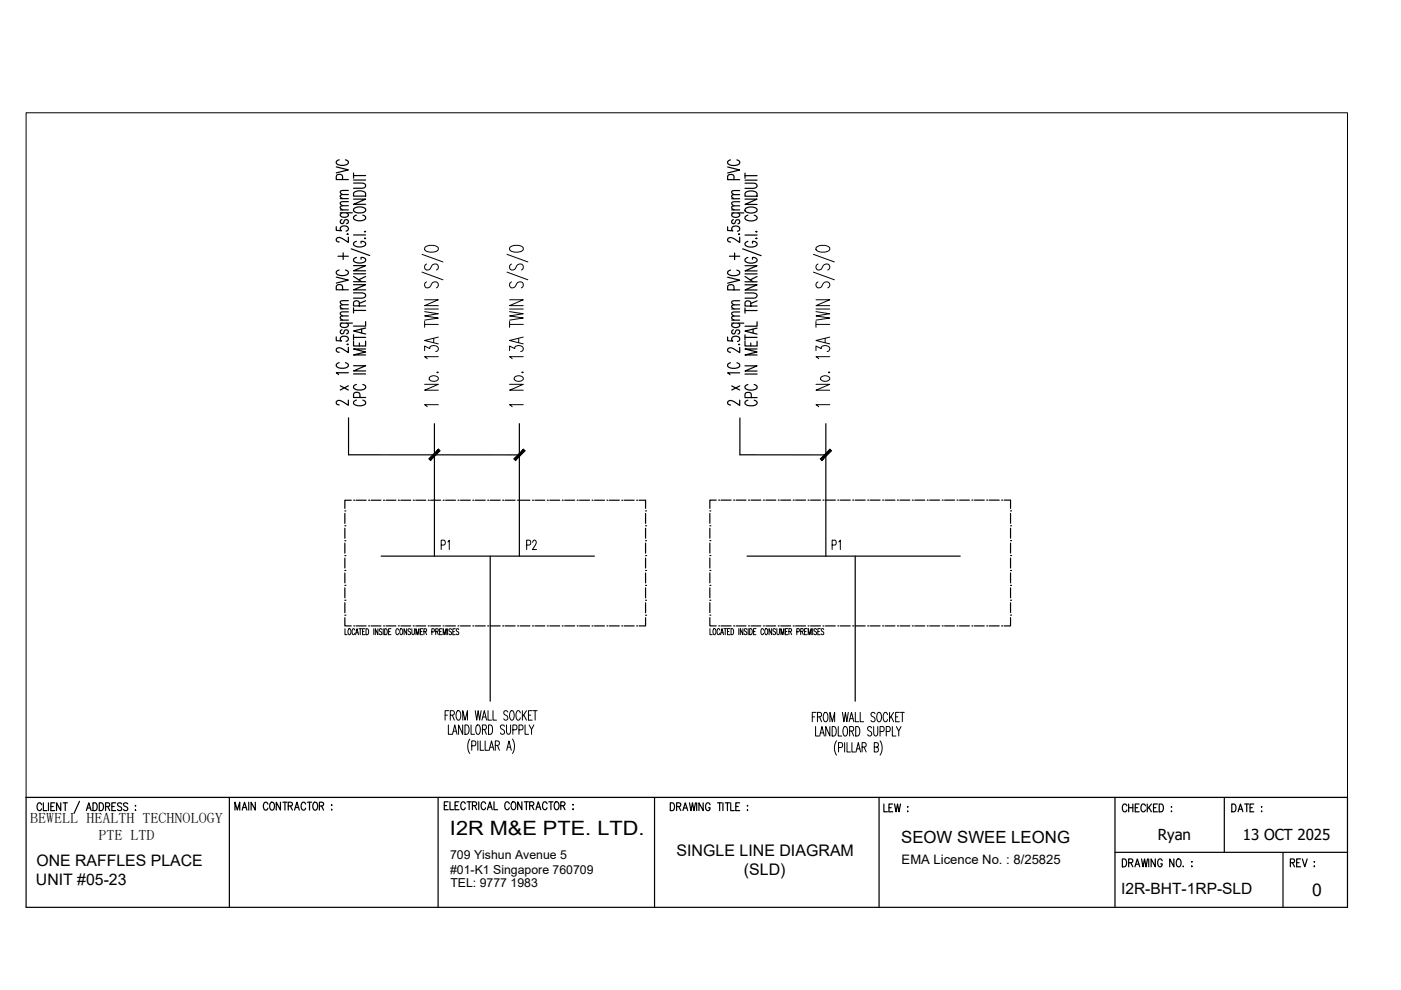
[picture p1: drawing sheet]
<svg xmlns="http://www.w3.org/2000/svg" width="297mm" height="210mm" viewBox="0 0 297 210" stroke-linecap="round" stroke-linejoin="round" font-family="sans-serif">
<!-- layer: 0 -->
<g fill="none" stroke="#000" stroke-width=".25">
<path d="M92.1 89.8v28.1M110.1 89.8v28.1M175.1 89.8v28.1M73.1 117.8h.1M73.1 114.7h.1M73.1 111.5h.1M73.1 108.3h.1M73.1 108.9v2.1M73.1 112v2.1M73.1 115.2v2.1M73.1 118.3v2.1M74.5 106.1h-1.4v1.7"/>
<path d="M75 106.1h.1M75.5 106.1h2.1M78.2 106.1h.1M78.7 106.1h2.1M80.8 117.9h45.2M81.3 106.1h.1M81.8 106.1h2.1M84.5 106.1h.1M85 106.1h2.1M87.6 106.1h.1M88.1 106.1h2.2M90.8 106.1h.1"/>
<path d="M91.3 106.1h2.1M93.9 106.1h.1M94.5 106.1h2.1M97.1 106.1h.1M97.6 106.1h2.1M100.3 106.1h.1M100.8 106.1h2.1M103.4 106.1h.1M103.9 117.9v30.8M103.9 106.1h2.2M106.6 106.1h.1M107.1 106.1h2.1"/>
<path d="M109.7 106.1h.1M110.3 106.1h2.1M112.9 106.1h.1M113.4 106.1h2.1M116 106.1h.1M116.6 106.1h2.1M119.2 106.1h.1M119.7 106.1h2.1M122.4 106.1h.1M122.9 106.1h2.1M125.5 106.1h.1M126.1 106.1h2.1"/>
<path d="M128.7 106.1h.1M129.2 106.1h2.1M131.8 106.1h.1M132.4 106.1h2.1M135 106.1h.1M135.5 106.1h1.4v1.7M136.9 108.3h.1M136.9 111.5h.1M136.9 114.7h.1M136.9 117.8h.1M136.9 108.9v2.1M136.9 112v2.1"/>
<path d="M136.9 115.2v2.1M136.9 118.3v2.1M150.5 117.8h.1M150.5 114.6h.1M150.5 111.5h.1M150.5 108.3h.1M150.5 108.9v2M150.5 112v2.1M150.5 115.2v2.1M150.5 118.3v2.1M151.9 106h-1.4v1.8M152.4 106h.1"/>
<path d="M152.9 106h2.1M155.5 106h.1M156.1 106h2.1M158.4 117.9h45.2M158.7 106h.1M159.2 106h2.1M161.8 106h.1M162.4 106h2.1M165 106h.1M165.5 106h2.1M168.2 106h.1M168.7 106h2.1"/>
<path d="M171.3 106h.1M171.9 106h2.1M174.5 106h.1M175 106h2.1M177.6 106h.1M178.2 106h2.1M180.8 106h.1M181.3 117.9v30.8M181.3 106h2.1M184 106h.1M184.5 106h2.1M187.1 106h.1"/>
<path d="M187.6 106h2.1M190.3 106h.1M190.8 106h2.1M193.4 106h.1M194 106h2.1M196.6 106h.1M197.1 106h2.1M199.8 106h.1M200.3 106h2.1M202.9 106h.1M203.4 106h2.1M206.1 106h.1"/>
<path d="M206.6 106h2.1M209.2 106h.1M209.7 106h2.1M212.4 106h.1M212.9 106h1.4v1.8M214.3 108.3h.1M214.3 111.5h.1M214.3 114.6h.1M214.3 117.8h.1M214.3 108.9v2M214.3 112v2.1M214.3 115.2v2.1"/>
<path d="M214.3 118.3v2.1M73.1 131v1.7h1.4M73.1 130.4h.1M73.1 127.3h.1M73.1 124.1h.1M73.1 121h.1M73.1 121.5v2.1M73.1 124.6v2.2M73.1 127.8v2.1M75 132.7h.1M75.5 132.7h2.1M78.2 132.7h.1"/>
<path d="M78.7 132.7h2.1M81.3 132.7h.1M81.8 132.7h2.1M84.5 132.7h.1M85 132.7h2.1M87.6 132.7h.1M88.1 132.7h2.2M90.8 132.7h.1M91.3 132.7h2.1M93.9 132.7h.1M94.5 132.7h2.1M97.1 132.7h.1"/>
<path d="M97.6 132.7h2.1M100.3 132.7h.1M100.8 132.7h2.1M103.4 132.7h.1M103.9 132.7h2.2M106.6 132.7h.1M107.1 132.7h2.1M109.7 132.7h.1M110.3 132.7h2.1M112.9 132.7h.1M113.4 132.7h2.1M116 132.7h.1"/>
<path d="M116.6 132.7h2.1M119.2 132.7h.1M119.7 132.7h2.1M122.4 132.7h.1M122.9 132.7h2.1M125.5 132.7h.1M126.1 132.7h2.1M128.7 132.7h.1M129.2 132.7h2.1M131.8 132.7h.1M132.4 132.7h2.1M135 132.7h.1"/>
<path d="M136.9 121h.1M136.9 124.1h.1M136.9 127.3h.1M136.9 130.4h.1M136.9 131v1.7h-1.4M136.9 121.5v2.1M136.9 124.6v2.2M136.9 127.8v2.1M150.5 131v1.7h1.4M150.5 130.4h.1M150.5 127.3h.1M150.5 124.1h.1"/>
<path d="M150.5 121h.1M150.5 121.5v2.1M150.5 124.6v2.1M150.5 127.8v2.1M152.4 132.7h.1M152.9 132.7h2.1M155.5 132.7h.1M156.1 132.7h2.1M158.7 132.7h.1M159.2 132.7h2.1M161.8 132.7h.1M162.4 132.7h2.1"/>
<path d="M165 132.7h.1M165.5 132.7h2.1M168.2 132.7h.1M168.7 132.7h2.1M171.3 132.7h.1M171.9 132.7h2.1M174.5 132.7h.1M175 132.7h2.1M177.6 132.7h.1M178.2 132.7h2.1M180.8 132.7h.1M181.3 132.7h2.1"/>
<path d="M184 132.7h.1M184.5 132.7h2.1M187.1 132.7h.1M187.6 132.7h2.1M190.3 132.7h.1M190.8 132.7h2.1M193.4 132.7h.1M194 132.7h2.1M196.6 132.7h.1M197.1 132.7h2.1M199.8 132.7h.1M200.3 132.7h2.1"/>
<path d="M202.9 132.7h.1M203.4 132.7h2.1M206.1 132.7h.1M206.6 132.7h2.1M209.2 132.7h.1M209.7 132.7h2.1M212.4 132.7h.1M214.3 121h.1M214.3 124.1h.1M214.3 127.3h.1M214.3 130.4h.1M214.3 131v1.7h-1.4"/>
<path d="M214.3 121.5v2.1M214.3 124.6v2.1M214.3 127.8v2.1M5.5 169.1h280.2v23.3h-280.2zM48.6 169.1v23.3M92.9 169.1v23.3M138.8 169.1v23.3M186.4 169.1v23.3M236.4 169.1v23.3M259.6 169.1v11.6M272 180.7v11.7"/>
</g>
<!-- layer: SLD-TXT -->
<g fill="none" stroke="#000" stroke-width=".21">
<path d="M89.5 57.7l4.4 1.6M89.5 53.9l4.4 1.6M90.2 52.4a2.22 2.22 0 0 1 2.7 .2 .85 .85 0 0 1-1.1 .9 1.99 1.99 0 0 1-1.8-.6zM90.4 59.8a.67 .67 0 0 0-.2 1.1 .67 .67 0 0 0 1.1-.2l.3-.6a.74 .74 0 0 1 .8-.3 .74 .74 0 0 1 .5 .8l-.4 .4M90.4 56a.68 .68 0 0 0-.2 1.1 .68 .68 0 0 0 1.1-.2l.3-.6a.74 .74 0 0 1 .8-.3 .74 .74 0 0 1 .5 .8l-.4 .4M107.5 57.7l4.4 1.6M107.5 53.9l4.4 1.6M108.2 52.4a2.22 2.22 0 0 1 2.7 .2 .85 .85 0 0 1-1.1 .9 1.99 1.99 0 0 1-1.8-.6zM108.4 59.8a.67 .67 0 0 0-.2 1.1 .67 .67 0 0 0 1.1-.2l.3-.6a.74 .74 0 0 1 .8-.3 .74 .74 0 0 1 .5 .8l-.4 .4M108.4 56a.68 .68 0 0 0-.2 1.1 .68 .68 0 0 0 1.1-.2l.3-.6a.74 .74 0 0 1 .8-.3 .74 .74 0 0 1 .5 .8l-.4 .4M172.5 57.7l4.4 1.6M172.5 53.9l4.4 1.6"/>
<path d="M173.2 52.4a2.22 2.22 0 0 1 2.7 .2 .88 .88 0 0 1-1.1 .9 2.01 2.01 0 0 1-1.8-.6zM173.4 59.8a.67 .67 0 0 0-.2 1 .67 .67 0 0 0 1.1-.1 1.06 1.06 0 0 1 1.2-.9 .67 .67 0 0 1 .5 .6 .67 .67 0 0 1-.5 .6M173.4 56a.67 .67 0 0 0-.3 1.1 .67 .67 0 0 0 1.2-.2 1.06 1.06 0 0 1 1.2-.9 .68 .68 0 0 1 .4 .6 .68 .68 0 0 1-.4 .6M90 63.6h2.9l-2.9 1.2h2.9M90 74.4v-1l1.1 .5v-.3a1.12 1.12 0 0 1 1.8 .2 .57 .57 0 0 1-.5 .7M90 66.1l2.9 .4-2.9 .5 2.9 .4-2.9 .5M90 68.8h2.9M90 68.1v1.3M90 65.5h2.9M91.1 79.9a1.27 1.27 0 0 1 1.8 .2v.3a1.25 1.25 0 0 1-1.9 0zM92 71.7v1M92.7 78.9h.2z"/>
<path d="M92.9 71.5l-2.9 .7 2.9 .7M92.9 75.6h-2.9l.6 .5M108 74.4v-1l1.1 .5v-.3a1.12 1.12 0 0 1 1.8 .2 .57 .57 0 0 1-.5 .7M108 66.1l2.9 .4-2.9 .5 2.9 .4-2.9 .5M108 68.8h2.9M108 65.5h2.9M108 68.1v1.3M108 63.6h2.9l-2.9 1.2h2.9M109.1 79.9a1.27 1.27 0 0 1 1.8 .2v.3a1.25 1.25 0 0 1-1.9 0zM110 71.7v1M110.7 78.9h.2zM110.9 71.5l-2.9 .7 2.9 .7"/>
<path d="M110.9 75.6h-2.9l.6 .5M173 63.6h2.9l-2.9 1.2h2.9M173 74.4v-1l1.1 .5v-.3a1.02 1.02 0 0 1 1.1-.3 1.02 1.02 0 0 1 .7 .8l-.3 .4h-.2M173 66.1l2.9 .4-2.9 .5 2.9 .4-2.9 .5M173 68.8h2.9M173 65.5h2.9M173 68.1v1.3M174.1 79.9a1.27 1.27 0 0 1 1.8 .2 1.03 1.03 0 0 1-.7 .8 1.03 1.03 0 0 1-1.1-.3l-.1-.2zM174.9 71.7v1M175.6 78.9h.3zM175.9 75.6h-2.9l.6 .5M175.9 71.5l-2.9 .7 2.9 .7"/>
<path d="M90 81.5h2.9l-2.9 1.2h2.9M92.9 85.8h-2.9l.6 .4M108 81.5h2.9l-2.9 1.2h2.9M110.9 85.8h-2.9l.6 .4M173 81.5h2.9l-2.9 1.2h2.9M175.9 85.8h-2.9l.6 .4M73.1 133.3v1.3h.5M73.9 133.4l.1-.1a.69 .69 0 0 1 .4 .6 .69 .69 0 0 1-.4 .7 1 1 0 0 1-.1-1.2zM75.2 133.6l-.2-.3a.69 .69 0 0 0-.4 .6 .69 .69 0 0 0 .4 .7l.2-.3M75.4 134.6l.3-1.3 .3 1.3M75.5 134.1h.4M76.1 133.3h.6"/>
<path d="M76.4 133.3v1.3M76.9 133.9h.3M77.4 133.3h-.5v1.3h.5M77.6 133.3a.69 .69 0 0 1 .6 .5 .69 .69 0 0 1-.2 .7l-.4 .1zM79.3 133.3v1.3M80.1 133.3v1.3l-.5-1.3v1.3M81 133.5a.3 .3 0 0 0-.5-.1 .3 .3 0 0 0 .1 .5l.3 .1 .1 .4-.2 .2-.4-.2M81.2 133.3v1.3M81.6 133.3a.64 .64 0 0 1 .5 .6 .64 .64 0 0 1-.5 .7zM82.4 133.9h.3M82.9 133.3h-.5v1.3h.5M84.5 133.6l-.2-.3a.71 .71 0 0 0-.4 .6 .71 .71 0 0 0 .4 .7l.2-.3"/>
<path d="M84.9 133.4l.1-.1a.69 .69 0 0 1 .4 .6 .69 .69 0 0 1-.4 .7 1 1 0 0 1-.1-1.2zM86.2 133.3v1.3l-.5-1.3v1.3M87 133.5a.29 .29 0 0 0-.4-.1 .29 .29 0 0 0 0 .5l.4 .1v.4l-.1 .2-.4-.2M87.3 133.3v.9l.3 .4 .2-.2 .1-1.1M88.2 134.6v-1.3l.3 1.3 .3-1.3v1.3M89.1 133.9h.4M89.6 133.3h-.5v1.3h.5M89.9 133.9h.5v-.5l-.5-.1v1.3M90.2 133.9l.3 .7M91.6 134l.4-.1v-.5l-.4-.1v1.3M92.4 133.9h.4v-.5l-.4-.1v1.3M92.7 133.9l.2 .7"/>
<path d="M93.2 133.9h.3M93.7 133.3h-.5v1.3h.5M94 134.6v-1.3l.3 1.3 .3-1.3v1.3M94.9 133.3v1.3M95.7 133.5a.3 .3 0 0 0-.4-.1 .3 .3 0 0 0 0 .5l.4 .1v.4l-.2 .2-.3-.2M96 133.9h.3M96.5 133.3h-.5v1.3h.5M97.3 133.5a.29 .29 0 0 0-.5-.1 .29 .29 0 0 0 .1 .5l.3 .1 .1 .4-.2 .2-.4-.2M150.5 133.3v1.3h.5M151.3 133.3h.1a.71 .71 0 0 1 .4 .6 .71 .71 0 0 1-.4 .7 1.03 1.03 0 0 1-.1-1.3zM152.6 133.6a.32 .32 0 0 0-.4-.3 .32 .32 0 0 0-.2 .5v.3a.32 .32 0 0 0 .2 .5 .32 .32 0 0 0 .4-.3M152.8 134.6l.3-1.3 .3 1.3"/>
<path d="M152.9 134.1h.4M153.5 133.3h.5M153.8 133.3v1.3M154.2 133.9h.3M154.8 133.3h-.6v1.3h.6M155 133.3a.71 .71 0 0 1 .6 .5 .71 .71 0 0 1-.2 .7l-.4 .1zM156.6 133.3v1.3M157.5 133.3v1.3l-.5-1.3v1.3M158.4 133.5a.3 .3 0 0 0-.5-.2 .3 .3 0 0 0 .1 .5l.3 .2 .1 .4-.3 .2-.3-.2M158.6 133.3v1.3M158.9 133.3a.65 .65 0 0 1 .6 .6 .65 .65 0 0 1-.6 .7zM159.8 133.9h.3"/>
<path d="M160.3 133.3h-.5v1.3h.5M161.9 133.6a.32 .32 0 0 0-.4-.3 .32 .32 0 0 0-.2 .5v.3a.32 .32 0 0 0 .2 .5 .32 .32 0 0 0 .4-.3M162.3 133.3h.1a.71 .71 0 0 1 .4 .6 .71 .71 0 0 1-.4 .7 1.03 1.03 0 0 1-.1-1.3zM163.6 133.3v1.3l-.5-1.3v1.3M164.4 133.5a.29 .29 0 0 0-.4-.2 .29 .29 0 0 0 0 .5l.3 .2 .1 .4-.2 .2-.3-.2M164.7 133.3v.9l.2 .4 .3-.2 .1-1.1M165.6 134.6v-1.3l.3 1.3 .3-1.3v1.3M166.5 133.9h.3M167 133.3h-.5v1.3h.5M167.3 133.9l.5-.1v-.5h-.5v1.3M167.6 133.9l.2 .7M168.9 134l.5-.1v-.6h-.5v1.3"/>
<path d="M169.8 133.9l.4-.1v-.5h-.4v1.3M170 133.9l.3 .7M170.6 133.9h.3M171.1 133.3h-.5v1.3h.5M171.4 134.6v-1.3l.3 1.3 .3-1.3v1.3M172.3 133.3v1.3M173.1 133.5a.3 .3 0 0 0-.5-.2 .3 .3 0 0 0 .1 .5l.3 .2 .1 .4-.2 .2-.3-.2M173.4 133.9h.3M173.9 133.3h-.5v1.3h.5M174.7 133.5a.29 .29 0 0 0-.5-.1 .29 .29 0 0 0 .1 .4l.3 .2 .1 .4-.2 .2-.4-.2M94.4 151.6h.5M95.1 153.7v2h.7"/>
<path d="M95.2 150.7h-.8v2M95.5 151.6l.7-.1 .1-.3-.1-.4-.7-.1v2M95.9 151.6l.4 1.1M95.9 155.7l.5-2 .5 2M96.1 155h.6M97 150.8l.1-.1a.98 .98 0 0 1 .5 1.5 .43 .43 0 0 1-.2 .4 .43 .43 0 0 1-.4 0l-.3-.7zM98.1 153.7v2l-.9-2v2M98.1 152.7v-2l.5 2 .5-2v2M98.6 153.7h.4a1.3 1.3 0 0 1 0 2h-.4zM99.6 156.7a2.88 2.88 0 0 0 0 3M99.9 153.7v2h.7M100 158.1l.8-.1 .1-.3-.1-.5-.8-.1v2"/>
<path d="M100.8 150.7l.3 2 .3-2 .3 2 .3-2M101.1 153.8l.1-.1a.86 .86 0 0 1 .6 1.2v.3a.43 .43 0 0 1-.2 .4 .43 .43 0 0 1-.5 0l-.2-.7zM101.3 157.1v2M101.8 157.1v2h.8M102.2 152.7l.5-2 .5 2M102.3 154.7l.7-.1v-.8l-.7-.1v2M102.4 152h.6M102.7 154.7l.4 1M102.9 157.1v2h.7M103.5 150.7v2h.7M103.6 153.7h.4a1.34 1.34 0 0 1 0 2h-.4zM103.7 159.1l.5-2 .5 2"/>
<path d="M103.9 158.4h.6M104.5 150.7v2h.8M105 158l.8-.1 .1-.2-.1-.5-.8-.1v2M105.5 158l.4 1.1M107 154a.46 .46 0 0 0-.8-.2 .46 .46 0 0 0 .1 .8l.4 .1a.49 .49 0 0 1 .2 .7 .49 .49 0 0 1-.7 .2l-.1-.2M107.4 153.7v1.4a.5 .5 0 0 0 .5 .6l.4-.6v-1.4M107.4 159.1l.5-2 .5 2M107.6 158.4h.6M107.7 151a.46 .46 0 0 0-.8-.2 .46 .46 0 0 0 .1 .7l.4 .2a.5 .5 0 0 1 .2 .7 .5 .5 0 0 1-.7 .2l-.1-.2M108.3 150.8l.1-.1a.87 .87 0 0 1 .6 1.2v.3a.43 .43 0 0 1-.3 .4 .43 .43 0 0 1-.4 0l-.3-.7zM108.7 156.7a2.88 2.88 0 0 1 0 3M108.7 154.7h.8l.1-.3-.1-.6-.8-.1v2"/>
<path d="M110 154.7h.8l.1-.3-.1-.6-.8-.1v2M110.3 151.2a.43 .43 0 0 0-.2-.4 .43 .43 0 0 0-.5 0 1.59 1.59 0 0 0 .2 1.9 .48 .48 0 0 0 .5-.5M110.8 150.7v2M111 151.5l.6 1.2M111.3 153.7v2h.8M111.6 150.7l-.8 1.3M112 151.6h.5M112.2 153.7l.5 1v1M112.8 150.7h-.8v2h.8M113 150.7h.9M113.2 153.7l-.5 1M113.5 150.7v2"/>
<path d="M172.2 152h.5M172.9 154v2.1h.8M173 151h-.8v2M173.3 152l.8-.1 .1-.3-.1-.5-.8-.1v2M173.8 152l.4 1M173.8 156.1l.5-2.1 .5 2.1M174 155.4h.6M174.8 151.1l.1-.1a.98 .98 0 0 1 .6 1.6 .43 .43 0 0 1-.2 .4 .43 .43 0 0 1-.5-.1l-.3-.6zM175.9 154v2.1l-.8-2.1v2.1M176 153v-2l.5 2 .5-2v2M176.4 154h.5a1.36 1.36 0 0 1 0 2.1h-.5zM177.4 157.1a2.77 2.77 0 0 0 0 3"/>
<path d="M177.7 154v2.1h.8M177.8 158.5l.7-.1 .2-.3-.2-.6h-.7v1.9M178.6 151l.3 2 .3-2 .3 2 .4-2M179 154.1l.1-.1a.87 .87 0 0 1 .6 1.3l-.1 .3a.44 .44 0 0 1-.2 .4 .44 .44 0 0 1-.4-.1l-.3-.6zM179.1 157.5v1.9M179.6 157.5v1.9h.7M180 153l.5-2 .5 2M180.1 155l.8-.1 .1-.3-.1-.5-.8-.1v2.1M180.2 152.4h.6M180.6 155l.4 1.1M180.6 157.5v1.9h.8M181.3 151v2h.8"/>
<path d="M181.4 154h.4a1.32 1.32 0 0 1 0 2.1h-.4zM181.5 159.4l.5-1.9 .5 1.9M181.7 158.8h.6M182.4 151v2h.7M182.8 158.4l.7-.1 .1-.3-.1-.5h-.7v1.9M183.2 158.4l.4 1M184.8 154.3a.46 .46 0 0 0-.7-.1 .46 .46 0 0 0 .1 .7l.4 .2a.49 .49 0 0 1 .2 .7 .49 .49 0 0 1-.7 .1l-.2-.1M185.2 154v1.5a.5 .5 0 0 0 .5 .6l.4-.6v-1.5M185.4 158.4l.7-.1 .1-.3-.1-.5h-.7v1.9h.5l.3-.1v-.5l-.3-.4M185.5 151.3a.45 .45 0 0 0-.7-.2 .45 .45 0 0 0 .1 .8l.6 .4v.5a.47 .47 0 0 1-.4 .2 .47 .47 0 0 1-.4-.2M186.1 151.1l.2-.1a.97 .97 0 0 1 .5 1.6 .43 .43 0 0 1-.2 .4 .43 .43 0 0 1-.5-.1l-.2-.6zM186.6 155.1l.7-.1 .2-.3-.2-.6-.7-.1v2.1"/>
<path d="M186.6 157.1a2.77 2.77 0 0 1 0 3M187.9 155.1l.7-.1v-.9l-.7-.1v2.1M188.2 151.5a.43 .43 0 0 0-.2-.4 .43 .43 0 0 0-.5 0 1.53 1.53 0 0 0 .1 1.9 .47 .47 0 0 0 .6-.4M188.6 151v2M188.9 151.9l.6 1.1M189.2 154v2.1h.7M189.5 151l-.9 1.4M189.9 152h.5M190 154l.5 1v1.1M190.7 151h-.8v2h.8M190.9 151h.8M191 154l-.5 1"/>
<path d="M191.3 151v2"/>
</g>
<g fill="#000" stroke="#000" stroke-width=".21">
<path d="M90.9 97.3l.4 .3 1.7-2.4zM93 95.2l.3 .4-2 2z"/>
<path d="M108.9 97.3l.4 .3 1.7-2.4zM111 95.2l.3 .4-2 2z"/>
<path d="M173.9 97.3l.4 .3 1.7-2.4zM176 95.2l.3 .4-2 2z"/>
</g>
<!-- layer: SLD -->
<path d="M73.9 88.6v7.8h36.2M156.9 88.6v7.8h18.2" fill="none" stroke="#000" stroke-width=".25"/>
<!-- layer: SLD-TXT -->
<g fill="none" stroke="#000" stroke-width=".25">
<path d="M71.3 35.4l2.6 .6-2.6 .7M71.9 33.9a.56 .56 0 0 0-.6 .5 .56 .56 0 0 0 .6 .6h1.3a.55 .55 0 0 0 .6-.3 .55 .55 0 0 0-.1-.6l-.5-.2M72.6 38.1v-.7a.74 .74 0 0 0-.6-.5 .74 .74 0 0 0-.7 .5v.7h2.6M75 38.8h1.8l.6 .2 .1 .3-.1 .4-.2 .1-2.2 .1M75 36.7v1.1M75 38.2h2.5M75 37.2h2.5M154.3 35.4l2.5 .6-2.5 .7M154.9 33.9a.55 .55 0 0 0-.5 .3 .55 .55 0 0 0 0 .6 1.95 1.95 0 0 0 2.4-.2 .58 .58 0 0 0-.6-.7M155.6 38.1v-.7a.77 .77 0 0 0-1.3 0v.7h2.5M158 38.8l2.2 .1 .3 .4-.1 .4-.2 .1-2.2 .1M158 36.7v1.1"/>
<path d="M158 38.2h2.5M158 37.2h2.5M71.3 58.8l2.6 .6-2.6 .6M71.3 48.1v.7l1.1 .1a.52 .52 0 0 1-.3-.5 .52 .52 0 0 1 .4-.4 .87 .87 0 0 1 1.4 .6l-.5 .4M71.7 54.3h2.2M71.9 57.2a.56 .56 0 0 0-.6 .6 .56 .56 0 0 0 .6 .5h1.3a.55 .55 0 0 0 .6-.2 .55 .55 0 0 0-.1-.6l-.5-.3M72.1 45.1h2.6M72.1 44.5h1.8M72.1 42.1h1.8M72.5 46.6a.44 .44 0 0 0-.4 .4 .44 .44 0 0 0 .4 .4 .85 .85 0 0 0 .6-.8 .46 .46 0 0 1 .7 .1 .46 .46 0 0 1-.1 .6l-.2 .1M72.5 45.1l-.4 .3v.3a1.14 1.14 0 0 0 1.8 0v-.3l-.4-.3M72.8 53.6v1.4"/>
<path d="M73.6 49.6h.3zM73.9 43.6l-1.6 .1-.2 .4 .5 .4M73.9 42.7l-1.6 .1-.2 .4 .5 .4M73.9 41.2l-1.6 .1-.2 .4 .5 .4M73.9 40.4l-1.6 .1-.2 .3 .5 .4M73.9 50.3v1.1a3.2 3.2 0 0 0-2.1-1.1 .53 .53 0 0 0-.5 .7l.2 .2 .4 .1M74.5 52.8l3.9 1.4M75 56.3h2.5l-2.5 1.1h2.5M75 42.2h2.5l-2.5 1.1h2.5M75 59.7h2.5M75 58.6l1.7 1.1M75 58.1h2.5"/>
<path d="M75 49.8h2.5M75.1 40.8l.9-.3h.5a.92 .92 0 0 1 1 1.1h-2.5zM75.1 44.2a1.95 1.95 0 0 1 2.4 .2 .74 .74 0 0 1-1 .7h-.9a.57 .57 0 0 1-.5-.9zM75.6 54.6a.55 .55 0 0 0-.5 .3 .55 .55 0 0 0 0 .5 1.95 1.95 0 0 0 2.4-.1 .68 .68 0 0 0-1-.7v.4M75.6 51.2a.55 .55 0 0 0-.5 .3 .55 .55 0 0 0 0 .5 1.95 1.95 0 0 0 2.4-.1 .68 .68 0 0 0-1-.7v.4M75.6 45.6a.55 .55 0 0 0-.5 .3 .55 .55 0 0 0 0 .6 1.95 1.95 0 0 0 2.4-.2 .58 .58 0 0 0-.6-.7M77.3 50.5h.2zM77.3 49.1h.2zM77.5 58.6l-1.4 .7M154.3 58.8l2.5 .6-2.5 .6M154.3 48.1v.8l1.1 .1a.53 .53 0 0 1-.3-.6 .53 .53 0 0 1 .4-.4l.4-.1a.76 .76 0 0 1 .9 .7l-.1 .3-.4 .1M154.7 54.3h2.1"/>
<path d="M154.9 57.3a.55 .55 0 0 0-.5 .3 .55 .55 0 0 0 0 .5 1.95 1.95 0 0 0 2.4-.1 .58 .58 0 0 0-.6-.7M155.1 44.5h1.7M155.1 42.1h1.7M155.1 45.1h2.6M155.5 46.6h-.2a.47 .47 0 0 0-.2 .5 .47 .47 0 0 0 .4 .3h.3l.2-.6a.46 .46 0 0 1 .8-.1 .46 .46 0 0 1-.3 .7M155.5 45.1l-.4 .4a.88 .88 0 0 0 .9 .6 .88 .88 0 0 0 .8-.6l-.3-.4M155.8 53.6v1.4M156.6 49.6h.2zM156.8 50.3v1.1a3.1 3.1 0 0 0-2-1 .53 .53 0 0 0-.5 .6l.6 .3M156.8 43.6l-1.5 .1-.2 .4 .5 .4M156.8 42.8l-1.5 .1-.2 .3 .5 .4M156.8 41.3h-1.5l-.2 .4 .5 .4"/>
<path d="M156.8 40.4l-1.5 .1-.2 .4 .5 .4M157.5 52.8l3.9 1.4M158 59.7h2.5M158 49.8h2.5M158 58.6l1.7 1.1M158 58.1h2.5M158 56.3h2.5l-2.5 1.1h2.5M158 42.2h2.5l-2.5 1.1h2.5M158.1 44.2a1.95 1.95 0 0 1 2.4 .2 1.13 1.13 0 0 1-1.6 .8l-.3-.1a.55 .55 0 0 1-.6-.3 .55 .55 0 0 1 .1-.6zM158.1 40.8a1.84 1.84 0 0 1 2.4 .2v.6h-2.5zM158.6 54.6a.57 .57 0 0 0-.5 .9 1.95 1.95 0 0 0 2.4-.2 .71 .71 0 0 0-1-.7v.4M158.6 51.2a.57 .57 0 0 0-.5 .9 1.95 1.95 0 0 0 2.4-.2 .71 .71 0 0 0-1-.7v.4"/>
<path d="M158.6 45.6a.57 .57 0 0 0-.5 .9 1.95 1.95 0 0 0 2.4-.2 .64 .64 0 0 0-.6-.7M160.3 50.5h.2zM160.3 49.1h.2zM160.5 58.6l-1.4 .7M71.3 71.4v.8l1.1 .1a.52 .52 0 0 1-.3-.5 .52 .52 0 0 1 .4-.5h.4a.75 .75 0 0 1 1 .7l-.5 .4M71.9 76.9a.56 .56 0 0 0-.5 .9 1.99 1.99 0 0 0 2.5-.2 .64 .64 0 0 0-.7-.7M72.1 68.5h2.6M72.1 67.9h1.8M72.1 65.5h1.8M72.5 69.9a.44 .44 0 0 0-.4 .5 .44 .44 0 0 0 .4 .4 .85 .85 0 0 0 .6-.8 .46 .46 0 0 1 .7 .1 .46 .46 0 0 1-.1 .6l-.2 .1M72.5 68.5l-.4 .3v.3a1.14 1.14 0 0 0 1.8 0v-.3l-.4-.3M72.6 61.4v-.7a.74 .74 0 0 0-.6-.4 .74 .74 0 0 0-.7 .4v.7h2.6"/>
<path d="M73.6 73h.3zM73.9 67l-1.6 .1-.2 .4 .5 .4M73.9 66.1l-1.6 .1-.2 .4 .5 .4M73.9 64.6l-1.6 .1-.2 .4 .5 .4M73.9 63.7l-1.6 .1-.2 .4 .5 .4M73.9 79h-2.6l.5 .4M73.9 73.7v1.1l-1.6-1a.53 .53 0 0 0-.9 .1 .53 .53 0 0 0 .4 .8h.1M75 77.5h2.5l-2.5 1.1h2.5M75 72.3v1.1h2.5v-1.1M75 60.4h2.5l-2.5 1.1h2.5M75 62.1h1.8l.6 .2 .1 .3-.1 .4-.2 .1-2.2 .1M75 79.3h2.5"/>
<path d="M75 71.5h2.5M75 65.3v1.1M75 71v1.1M75 65.8h2.5M76.2 64.9v-.7a.66 .66 0 0 0-.6-.4 .66 .66 0 0 0-.6 .4v.7h2.5M76.2 72.7v.7M76.7 69.8v.8M77.5 74h-2.5l2.5 .6-2.5 .7h2.5M77.5 69.5l-2.5 .7 2.5 .6M77.5 63.8l-1.3 .5M77.5 68.2v.9h-2.5M154.3 71.5v.7l1.1 .1a.53 .53 0 0 1-.3-.5 .53 .53 0 0 1 .4-.4l.4-.1a.76 .76 0 0 1 .9 .7l-.1 .2-.4 .2"/>
<path d="M154.9 76.9a.55 .55 0 0 0-.5 .3 .55 .55 0 0 0 0 .6 1.99 1.99 0 0 0 2.4-.2 .59 .59 0 0 0-.6-.7M155.1 68.5h2.6M155.1 67.9h1.7M155.1 65.5h1.7M155.5 69.9l-.2 .1-.2 .3 .2 .4 .2 .1 .3-.1 .3-.7a.47 .47 0 0 1 .5 0 .47 .47 0 0 1 .2 .5l-.3 .3M155.5 68.5l-.4 .3a.88 .88 0 0 0 .9 .7 .88 .88 0 0 0 .8-.7l-.3-.3M155.6 61.5v-.8a.77 .77 0 0 0-1.3 0v.8h2.5M156.6 73h.2zM156.8 73.7v1.1a3.1 3.1 0 0 0-2-1.1 .53 .53 0 0 0-.5 .7l.6 .3M156.8 67l-1.5 .1-.2 .4 .5 .4M156.8 66.1l-1.5 .1-.2 .4 .5 .4M156.8 64.6l-1.5 .1-.2 .4 .5 .4"/>
<path d="M156.8 63.8h-1.5l-.2 .4 .5 .4M156.8 79.1h-2.5l.5 .4M158 62.1h1.8l.4 .1 .3 .4-.1 .4-.2 .2h-2.2M158 79.3h2.5M158 71.5h2.5M158 65.8h2.5M158 65.3v1.1M158 71v1.1M158 77.6h2.5l-2.5 1.1h2.5M158 72.3v1.1h2.5v-1.1M158 60.4h2.5l-2.5 1.1h2.5M159.2 64.9v-.7a.68 .68 0 0 0-.6-.4 .68 .68 0 0 0-.6 .4v.7h2.5"/>
<path d="M159.2 72.7v.7M159.7 69.8v.8M160.5 68.2v1h-2.5M160.5 74h-2.5l2.5 .6-2.5 .7h2.5M160.5 69.6l-2.5 .6 2.5 .6M160.5 63.8l-1.3 .5M72.1 81.8l1.8 .9M73.9 84.8v1.1a3.2 3.2 0 0 0-2.1-1 .53 .53 0 0 0-.5 .6l.6 .3M73.9 81.8l-1.8 .9M75.6 84.8a.57 .57 0 0 0-.5 .9 1.95 1.95 0 0 0 2.4-.2 .61 .61 0 0 0-.6-.7M75.6 81.5a.55 .55 0 0 0-.5 .3 .55 .55 0 0 0 0 .6 1.99 1.99 0 0 0 2.4-.2 .59 .59 0 0 0-.6-.7M76.3 84.3v-.7a.75 .75 0 0 0-.7-.4 .75 .75 0 0 0-.6 .4v.7h2.5"/>
<path d="M155.1 81.8l1.7 .9M156.8 84.8v1.2a3.1 3.1 0 0 0-2-1.1 .53 .53 0 0 0-.5 .6l.6 .4M156.8 81.8l-1.7 .9M158.6 84.9a.57 .57 0 0 0-.7 .5 .57 .57 0 0 0 .7 .6h1.3a.57 .57 0 0 0 .5-.9l-.5-.2M158.6 81.5a.56 .56 0 0 0-.7 .6 .56 .56 0 0 0 .7 .5h1.3a.55 .55 0 0 0 .5-.3 .55 .55 0 0 0 0-.5l-.5-.3M159.3 84.3v-.7a.75 .75 0 0 0-1.3 0v.7h2.5"/>
</g>
<!-- layer: 0 -->
<path d="M5.5 23.9h280.2v145.2h-280.2z" fill="none" stroke="#000" stroke-width=".21"/>
<!-- layer: TXT -->
<g fill="none" stroke="#000" stroke-width=".25">
<path d="M8.8 170.6a.49 .49 0 0 0-.6-.4 .49 .49 0 0 0-.3 .7v.4a.49 .49 0 0 0 .3 .6 .49 .49 0 0 0 .6-.4M9.2 170.2v1.7h.8M10.3 170.2v1.7M10.8 171h.5M11.6 170.2h-.8v1.7h.8M12.9 170.2v1.7l-.9-1.7v1.7M13.4 170.2h.9M13.8 170.2v1.7M16.9 169.9l-1.2 2.5M18.3 171.9l.5-1.7 .5 1.7M18.5 171.3h.6M19.7 170.2a.89 .89 0 0 1 .9 .6 .89 .89 0 0 1-.3 1l-.6 .1z"/>
<path d="M21 170.2a.89 .89 0 0 1 1 .6 .89 .89 0 0 1-.3 1l-.7 .1zM22.4 171l.7-.1 .1-.5-.8-.2v1.7M22.8 171l.5 .9M23.7 171h.5M24.5 170.2h-.8v1.7h.8M25.8 170.4a.44 .44 0 0 0-.6-.2 .44 .44 0 0 0-.2 .6l.7 .4 .1 .4a.52 .52 0 0 1-.9 0M27.1 170.4a.44 .44 0 0 0-.6-.2 .44 .44 0 0 0-.2 .6l.7 .4 .1 .4a.52 .52 0 0 1-.9 0M28.7 170.8v.1zM28.7 171.7v.2zM49.8 171.8v-1.7l.5 1.7 .5-1.7v1.7M51.3 171.8l.5-1.7 .6 1.7M51.5 171.2h.7"/>
<path d="M52.7 170.1v1.7M54.1 170.1v1.7l-.9-1.7v1.7M56.8 170.5a.49 .49 0 0 0-.6-.4 .49 .49 0 0 0-.4 .6v.4a.49 .49 0 0 0 .4 .7 .49 .49 0 0 0 .6-.4M57.4 170.2l.2-.1a.86 .86 0 0 1 .6 .8 .86 .86 0 0 1-.6 .9 1.11 1.11 0 0 1-.2-1.6zM59.5 170.1v1.7l-.9-1.7v1.7M60 170.1h.9M60.4 170.1v1.7M61.1 170.9l.8-.1 .1-.2-.1-.4-.8-.1v1.7M61.6 170.9l.4 .9M62.4 171.8l.6-1.7 .5 1.7M62.6 171.2h.7M64.8 170.5a.49 .49 0 0 0-.6-.4 .49 .49 0 0 0-.4 .6v.4a.49 .49 0 0 0 .4 .7 .49 .49 0 0 0 .6-.4"/>
<path d="M65.2 170.1h.9M65.6 170.1v1.7M66.6 170.2l.1-.1a.86 .86 0 0 1 .7 .8 .86 .86 0 0 1-.7 .9 1.11 1.11 0 0 1-.1-1.6zM67.7 170.9l.8-.1 .1-.2-.1-.4-.8-.1v1.7M68.2 170.9l.4 .9M70.3 170.6v.2zM70.3 171.6v.2zM94.2 170.8h.5M95 170h-.8v1.7h.8M95.4 170v1.7h.8M96.5 170.8h.5M97.3 170h-.8v1.7h.8"/>
<path d="M98.6 170.4a.49 .49 0 0 0-.6-.4 .49 .49 0 0 0-.3 .6v.4a.49 .49 0 0 0 .3 .7 .49 .49 0 0 0 .6-.4M99 170h.9M99.5 170v1.7M100.2 170.8l.7-.1 .2-.2-.2-.4-.7-.1v1.7M100.6 170.8l.5 .9M101.5 170v1.7M103 170.4a.49 .49 0 0 0-.6-.4 .49 .49 0 0 0-.4 .6v.4a.49 .49 0 0 0 .4 .7 .49 .49 0 0 0 .6-.4M103.3 171.7l.6-1.7 .5 1.7M103.5 171.1h.7M104.7 170v1.7h.8M108 170.4a.49 .49 0 0 0-.6-.4 .49 .49 0 0 0-.4 .6v.4a.49 .49 0 0 0 .4 .7 .49 .49 0 0 0 .6-.4M108.6 170.1l.1-.1a.86 .86 0 0 1 .7 .8 .86 .86 0 0 1-.7 .9 1.11 1.11 0 0 1-.1-1.6z"/>
<path d="M110.6 170v1.7l-.8-1.7v1.7M111.2 170h.8M111.6 170v1.7M112.3 170.8l.8-.1 .1-.2-.1-.4-.8-.1v1.7M112.7 170.8l.5 .9M113.6 171.7l.5-1.7 .5 1.7M113.8 171.1h.7M116 170.4a.49 .49 0 0 0-.6-.4 .49 .49 0 0 0-.4 .6v.4a.49 .49 0 0 0 .4 .7 .49 .49 0 0 0 .6-.4M116.4 170h.8M116.8 170v1.7M117.8 170.1l.1-.1a.86 .86 0 0 1 .6 .8 .86 .86 0 0 1-.6 .9 1.11 1.11 0 0 1-.1-1.6zM118.9 170.8l.8-.1 .1-.2-.1-.4-.8-.1v1.7"/>
<path d="M119.3 170.8l.5 .9M121.5 170.6v.1zM121.5 171.5v.2zM142.1 170.2a.89 .89 0 0 1 .9 .6 .89 .89 0 0 1-.2 1l-.7 .1zM143.5 171l.7-.1 .1-.5-.8-.2v1.7M143.9 171l.4 .9M144.8 171.9l.5-1.7 .5 1.7M145 171.3h.6M146.2 170.2l.3 1.7 .3-1.7 .3 1.7 .4-1.7M147.7 170.2v1.7M149.1 170.2v1.7l-.9-1.7v1.7M150.5 170.6a.49 .49 0 0 0-.6-.4 .49 .49 0 0 0-.3 .7v.4a.49 .49 0 0 0 .5 .6 .49 .49 0 0 0 .4-.6h-.3"/>
<path d="M152.1 170.2h.9M152.6 170.2v1.7M153.3 170.2v1.7M153.8 170.2h.9M154.2 170.2v1.7M154.9 170.2v1.7h.8M156 171h.5M156.8 170.2h-.8v1.7h.8M158.5 170.8v.1zM158.5 171.7v.2zM187.4 170.5v1.6h.8M188.5 171.3h.5"/>
<path d="M189.3 170.5h-.8v1.6h.8M189.7 170.5l.3 1.6 .3-1.6 .3 1.6 .3-1.6M192.5 171v.2zM192.5 172v.1zM238.9 170.9a.49 .49 0 0 0-.6-.4 .49 .49 0 0 0-.3 .6v.4a.49 .49 0 0 0 .3 .6 .49 .49 0 0 0 .6-.4M239.3 171.3h.9M239.3 170.5v1.6M240.2 170.5v1.6M240.7 171.3h.5M241.5 170.5h-.8v1.6h.8M242.9 170.9a.49 .49 0 0 0-.7-.4 .49 .49 0 0 0-.3 .6v.4a.49 .49 0 0 0 .3 .6 .49 .49 0 0 0 .7-.4M243.2 170.5v1.6"/>
<path d="M243.6 171.2l.5 .9M244.1 170.5l-.9 1.1M244.6 171.3h.5M245.4 170.5h-.8v1.6h.8M245.8 170.5a.89 .89 0 0 1 .9 .5 .89 .89 0 0 1-.3 1.1h-.6zM248.4 171v.2zM248.4 172v.1zM261.2 170.5a.89 .89 0 0 1 .9 .5 .89 .89 0 0 1-.3 1.1h-.6zM262.5 172.1l.5-1.6 .5 1.6M262.7 171.6h.6M263.9 170.5h.9M264.3 170.5v1.6"/>
<path d="M265 171.3h.5M265.8 170.5h-.8v1.6h.8M267.5 171v.2zM267.5 172v.1zM236.4 180.7h49.3M238 182.1a.89 .89 0 0 1 .9 .6 .89 .89 0 0 1-.3 1l-.6 .1zM239.3 182.9l.8-.1 .1-.2-.1-.4-.8-.1v1.7M239.7 182.9l.5 .9M240.6 183.8l.5-1.7 .5 1.7M240.8 183.2h.7M242 182.1l.3 1.7 .4-1.7 .3 1.7 .3-1.7M243.6 182.1v1.7"/>
<path d="M244.9 182.1v1.7l-.8-1.7v1.7M246.4 182.5a.49 .49 0 0 0-.6-.4 .49 .49 0 0 0-.3 .6v.4a.5 .5 0 0 0 .4 .7 .5 .5 0 0 0 .5-.7h-.3M248.9 182.1v1.7l-.9-1.7v1.7M249.6 182.2l.2-.1a.86 .86 0 0 1 .6 .8 .86 .86 0 0 1-.6 .9 1.11 1.11 0 0 1-.2-1.6zM250.9 183.6v.1M252.7 182.7v.1zM252.7 183.6v.2zM273.6 182.9l.7-.1 .2-.2-.2-.4-.7-.1v1.7M274 182.9l.5 .9M274.9 182.9h.5M275.7 182.1h-.8v1.7h.8M276.1 182.1l.5 1.7 .5-1.7"/>
<path d="M278.7 182.7v.1zM278.7 183.6v.2z"/>
</g>
<text font-size="5.3" x="110.4" y="117.8">P2</text>
<g font-size="4.9">
<text x="96.3" y="117.8" transform="rotate(-90 96.3 117.8)">P1</text>
<text x="179.2" y="117.8" transform="rotate(-90 179.2 117.8)">P1</text>
</g>
<text font-size="4.2" x="95.4" y="177">I2R M&amp;E PTE. LTD.</text>
<text font-size="3.7" x="278.2" y="189.9">0</text>
<text font-size="3.6" x="191.1" y="178.8">SEOW SWEE LEONG</text>
<g font-size="3.4">
<text x="7.7" y="183.6">ONE RAFFLES PLACE</text>
<text x="143.4" y="181.5">SINGLE LINE DIAGRAM</text>
<text x="157.7" y="185.4">(SLD)</text>
<text x="7.6" y="187.6">UNIT #05-23</text>
</g>
<text font-size="3.3" x="237.7" y="189.6">I2R-BHT-1RP-SLD</text>
<g font-size="3.2">
<text x="245.5" y="178">Ryan</text>
<text x="263.5" y="178">13 OCT 2025</text>
</g>
<g font-size="3.1">
<text x="6.4" y="174.5">BEWELL HEALTH TECHNOLOGY</text>
<text x="20.9" y="178.1">PTE LTD</text>
</g>
<text font-size="2.8" x="191.2" y="183.3">EMA Licence No. : 8/25825</text>
<g font-size="2.6">
<text x="95.4" y="182.1">709 Yishun Avenue 5</text>
<text x="95.4" y="185.3">#01-K1 Singapore 760709</text>
<text x="95.5" y="188">TEL: 9777 1983</text>
</g>
</svg>
